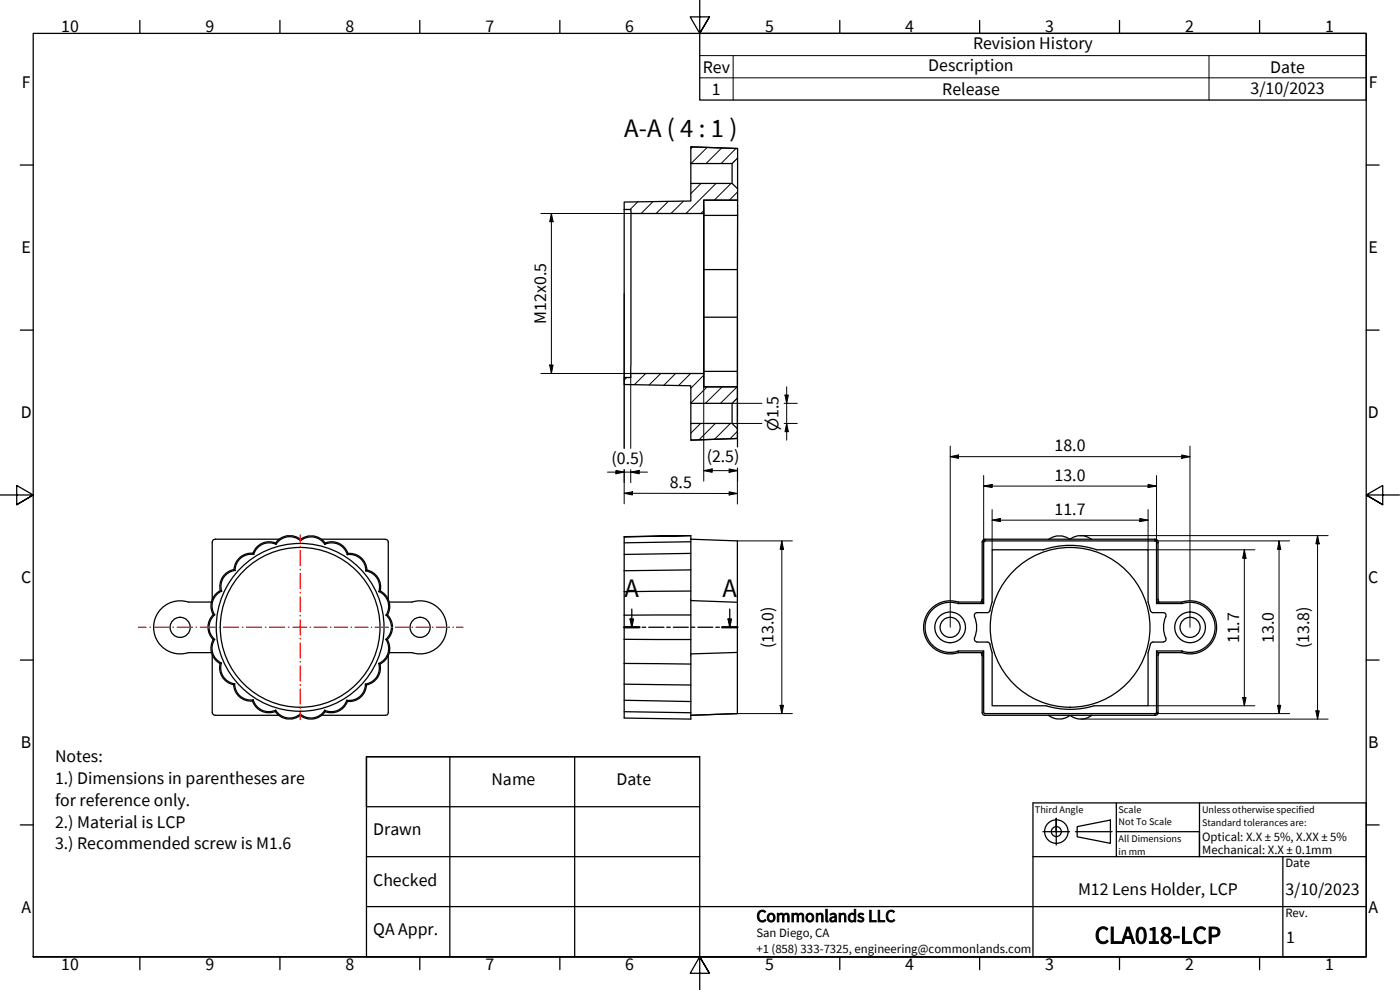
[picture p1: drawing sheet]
<svg xmlns="http://www.w3.org/2000/svg" width="420mm" height="297mm" viewBox="0 0 420 297" stroke-linecap="round" stroke-linejoin="round" font-family="sans-serif">
<!-- layer: Hatch (ISO) -->
<g fill="none" stroke="#000" stroke-width=".3">
<path d="M207.9 44.1l-.6 .5M210.4 55l-3.1 3.1M212.2 44.2l-4.8 4.9M214.9 55l-9 9.1M216.6 44.4l-4.7 4.7M219.4 55l-5 5.1M220.9 44.5l-4.5 4.6M221.4 57.6l-2.5 2.5M191.4 60.6l-2.3 2.3M196 60.5l-3.6 3.6M200.5 60.4l-3.6 3.7M205.1 60.4l-3.7 3.7"/>
<path d="M211.2 63.2l-.8 .9M188.1 113.3l-.8 .7M193.8 112.1l-3.4 3.3M198.3 112.1l-3.5 3.4M202.8 112.1l-3.6 3.5M207.3 112.1l-3.7 3.6M211.2 112.6l-3.9 3.9M212.2 116.1l-4.9 4.9M216.7 116.1l-5 4.9M221.2 116.1l-5 4.9M210.2 127l-2.9 3M214.7 127l-4.9 4.9"/>
<path d="M219.2 127l-4.8 4.8M221.3 129.4l-2.2 2.2"/>
</g>
<!-- layer: Visible (ISO) -->
<g fill="none" stroke="#000" stroke-width=".38">
<path d="M207.3 49.1v5.9M207.3 44.1l14.1 .5M219.7 49.1v5.9M221.4 44.6v15.5M221.4 44.6l-14.1-.5v5h12.4M221.4 56.6l-1.7-1.6h-12.4v5.3l-20 .3v2.3M221.4 47.4l-1.7 1.7M187.3 62.9v50.4M189.4 64.1l-.1 48M211.2 64.1v48M211.2 64.6h10.2M221.4 60.1l-.1 71.5"/>
<path d="M221.4 60.1h-10.2v4h-21.8v-1.2h-2.1M221.4 60.1h-10.2v20.8M211.2 95.2v16.9M211.2 80.9v14.3M211.2 95.2h10.1M211.2 80.9h10.1M211.2 112.1v4h10.1h-10.1v-4h-21.9v1.2h-2v2.1l20 .3v5.3h12.4l1.6-1.6M211.2 111.4h10.1M207.3 121v6M219.7 121v6M221.3 128.6l-1.6-1.6h-12.4v5.1l14-.5M221.3 131.6l-14 .5"/>
<path d="M63.7 162.9v16.9M63.7 179.8a5.2 5.2 0 0 0 .3 4.6M66.5 177.4a4.8 4.8 0 0 0-2 7.1 4.9 4.9 0 0 0-.1 7.3 4.9 4.9 0 0 0 2 7.1 4.9 4.9 0 0 0 4 6.3M66.5 177.4l-.4-.2-1 .7-1.4 1.9M70.2 170.9a5.2 5.2 0 0 0-4.1 6.3M70.5 171.2a4.9 4.9 0 0 0-4 6.2M75.9 166l.3 .3a4.9 4.9 0 0 0-5.7 4.9l-.3-.3M75.9 166a5.2 5.2 0 0 0-5.7 4.9M82.7 162.9a5.2 5.2 0 0 0-6.8 3.1M82.7 162.9l.2 .4M82.8 162.9a5.2 5.2 0 0 1 7.4-1 5.2 5.2 0 0 1 7.4 1l-.1 .4M82.9 163.3a4.9 4.9 0 0 0-6.8 3.1"/>
<path d="M83.8 161.8h-19.1l-.8 .3-.2 .7M90.2 161.8v.5a4.9 4.9 0 0 1 7.3 1.1M90.2 162.2a4.9 4.9 0 0 0-7.3 1.1M96.6 161.8h19M97.5 163.3a4.9 4.9 0 0 1 6.7 3.1M97.6 162.9a5.2 5.2 0 0 1 6.8 3.1M104.2 166.4a4.9 4.9 0 0 1 5.6 4.9M104.5 166l-.3 .4M104.5 166.1a5.2 5.2 0 0 1 5.6 4.9 5.3 5.3 0 0 1 4 6.3M109.7 171.3a4.9 4.9 0 0 1 4 6.2M110.1 171l-.4 .2M113.7 177.5l.5-.2 .9 .7 1.4 1.8"/>
<path d="M113.8 177.5a4.9 4.9 0 0 1 2.1 7.1M115.7 161.8l.6 .3 .2 .5M116.5 179.8a5.2 5.2 0 0 1-.2 4.7M116.5 162.6v17.2M187.3 161.1l20-.4-20 .3v10.2M187.3 171.2v34.1M207.3 160.7v1.1M207.3 161.8v52.8M207.3 171l-20 .2M207.3 177.3l-20 .2M207.3 161.8l14 .5v51.8l-14 .5M207.3 162.5l-20 .4"/>
<path d="M207.3 166l-20 .4M294.8 179.8v.8h-7.1M294.8 162.6v17.2M294.8 179.8l-.3 .8M295.2 162.6v18.5h-7.6M295.6 161.8h51v.5h-51zM295.6 162.4l-.3 .2M295.6 161.8l-.6 .3-.2 .5M327.5 161.8a5.1 5.1 0 0 0-6.4 .1 5.2 5.2 0 0 0-6.4 0M346.6 161.8l.8 .3 .2 .7M346.6 162.3l.4 .1 .1 .4M347.1 162.8l.4 .1v17.7"/>
<path d="M347.1 162.8v18.3M347.5 179.8l.3 .8M63.4 180.6l-6.8 .1a8 8 0 0 0-10.5 7.5 8 8 0 0 0 10.5 7.6h6.8M63.5 195.8a5.2 5.2 0 0 0 2.6 3.3M63.7 196.6v17.1a.92 .92 0 0 0 1 .9h18.9M64 184.4l.5 .1M64 184.4a5.2 5.2 0 0 0 0 7.5l-.7 2.2 .2 1.7M64.4 191.8l-.5 .1M66.5 198.9l-.4 .2a5.2 5.2 0 0 0 4 6.3 5.2 5.2 0 0 0 5.6 4.9M113.6 199a4.9 4.9 0 0 1-4 6.2M113.7 199.1l.4 .1M114 199.2a5.2 5.2 0 0 1-4 6.3l-.3-.2a4.9 4.9 0 0 1-5.6 4.8"/>
<path d="M115.9 184.5a4.9 4.9 0 0 1-.1 7.3M116.2 191.9l.7 2.2-.1 1.7M116.3 191.9l-.5-.1a4.9 4.9 0 0 1-2.1 7.3M116.3 184.5l-.5 .1M116.3 184.5a5.2 5.2 0 0 1-.1 7.4M116.5 196.8l-1 1.4-1.4 1M116.5 196.8v17M116.8 180.6h6.8M116.8 195.8l-.3 1M116.8 195.8h6.8M123.6 180.7a8 8 0 0 1 10.4 7.5 8 8 0 0 1-10.4 7.6M187.3 191.8l20 .1"/>
<path d="M187.3 199.1l20 .1M207.3 184.5l-20 .1M207.3 180.2l14 .5M221.3 195.8l-14 .4M287.6 181.1a7.5 7.5 0 0 0-10 7.1 7.5 7.5 0 0 0 10 7.2M287.6 180.7a8 8 0 0 0-10.4 7.5 8 8 0 0 0 10.4 7.6M287.7 195.8h7.1v1M287.7 195.8l-.1-.5h7.6v18.5M287.7 180.6l-.1 .5M292.4 185a8 8 0 0 1 0 6.5M292.5 191.5v.7l.7 .4M293.2 192.6h3.1l.5 .2 .3 .5"/>
<path d="M294.5 195.8l.3 1M294.8 196.8v17M294.8 180.6l.4 .5M295.2 195.3l-.4 .5M297.1 193.3l.6 2.5M297.1 183.2l-.5 .6-3.6 .1-.6 .5 .1 .5M297.7 180.6l-.6 2.6M297.8 195.8v16h16.2M297.8 180.6v-15.6h15.3a24.7 24.7 0 0 1 16.1 0h15.4v15.6l.6 2.6M345.2 193.3l-.6 2.5v16h-16.3M345.3 183.2l.2 .4 .5 .2h3.1M347.1 181.1l.4-.5h7.1l.1 .5z"/>
<path d="M347.1 195.3l.4 .5M347.5 196.6v17.1h-.4M347.8 195.8l-.3 .8M347.9 195.8h-.4v.8M347.9 195.8h6.7M349.1 192.6h-3.1l-.5 .2-.2 .5M349.2 183.8l.4 .2 .3 .4a10 10 0 0 0 0 7.6l-.3 .4-.4 .2M354.6 195.8l.1-.5h-7.6v18.4M354.7 180.7a8 8 0 0 1 10.4 7.5 8 8 0 0 1-10.4 7.6M354.7 181.1a7.5 7.5 0 0 1 10 7.1 7.5 7.5 0 0 1-10 7.2M70.1 205.5l.3-.4a4.9 4.9 0 0 0 5.6 4.9M76 210a4.9 4.9 0 0 0 6.7 3.1"/>
<path d="M76 210l-.2 .4a5.2 5.2 0 0 0 6.8 3.1M82.7 213.1a4.9 4.9 0 0 0 7.4 1.1M82.7 213.1l-.1 .4 1 1.1M83.6 214.6a5.2 5.2 0 0 0 6.5 .1M90.1 214.2v.5M96.6 214.6a5.2 5.2 0 0 1-6.5 .1M97.6 213.5l-1 1.1M97.6 213.5l-.1-.4a4.9 4.9 0 0 1-7.4 1.1M104.1 210.1a4.9 4.9 0 0 1-6.7 3M104.1 210.1l.2 .4M110 205.6a5.2 5.2 0 0 1-5.7 4.9 5.2 5.2 0 0 1-6.7 3M116.5 213.8a.79 .79 0 0 1-.8 .8h-19.1"/>
<path d="M187.3 205.3l20 .2M187.3 205.3v10.1l20 .4v-1.2M187.3 210.1l20 .4M187.3 213.5l20 .4M221.3 214.1l-14 .5M294.8 213.8a.79 .79 0 0 0 .8 .8h51v-.5M295.3 213.8l.3 .3h51M314 211.8a24.6 24.6 0 0 0 14.3 0M314.6 214.6a5.2 5.2 0 0 0 6.5 .1M327.7 214.6a5.2 5.2 0 0 1-6.5 .1M347.1 213.7l-.5 .4M347.6 213.7a.92 .92 0 0 1-1 .9"/>
<circle cx="54.1" cy="188.2" r="3"/>
<circle cx="90.1" cy="188.2" r="24"/>
<circle cx="90.1" cy="188.2" r="25.2"/>
<circle cx="126.1" cy="188.2" r="3"/>
<circle cx="285.1" cy="188.2" r="4.6"/>
<circle cx="285.1" cy="188.2" r="3"/>
<circle cx="321.2" cy="188.2" r="24"/>
<circle cx="357.2" cy="188.2" r="3"/>
<circle cx="357.2" cy="188.2" r="4.6"/>
</g>
<!-- layer: Section Line (ISO) -->
<g fill="none" stroke="#000" stroke-width=".38">
<path d="M187.3 188.2h4.6M189.1 185.7h1l-.5 2.5zM189.6 182.7v5.5M192.7 188.2h1.1M194.7 188.2h4.6M200.1 188.2h1.1M202.1 188.2h4.5M207.5 188.2h1M209.4 188.2h4.5M214.8 188.2h1.1M216.7 188.2h4.6M218.5 185.7h1l-.5 2.5z"/>
<path d="M219 182.7v5.5"/>
</g>
<path d="M187.3 188.2h4.6M216.7 188.2h4.6" fill="none" stroke="#000" stroke-width=".7"/>
<g fill="#000">
<path d="M189.1 185.7h1l-.5 2.5z" fill-rule="evenodd"/>
<path d="M218.5 185.7h1l-.5 2.5z" fill-rule="evenodd"/>
</g>
<!-- layer: Border (ISO) -->
<g fill="none" stroke="#000" stroke-width=".38">
<path d="M42 6.1v3.9M84 6.1v3.9M126 6.1v3.9M168 6.1v3.9M210 0v10l-2.9-4.9h5.8l-2.9 4.9 2.9-4.9M252 6.1v3.9M294 6.1v3.9M336 6.1v3.9M378 6.1v3.9M6.1 49.5h3.9M410 49.5h3.9M6.1 99h3.9"/>
<path d="M410 99h3.9M0 148.5h10l-5-2.8v5.7l5-2.9-5 2.9M420 148.5h-10l5-2.8v5.7l-5-2.9 5 2.9M6.1 198h3.9M410 198h3.9M6.1 247.5h3.9M410 247.5h3.9M10 287.1v-277.1h400v277.1h-400h400M42 287.1v3.8M84 287.1v3.8M126 287.1v3.8M168 287.1v3.8"/>
<path d="M212.9 292l-2.9-4.9 2.9 4.9h-5.8l2.9-4.9v9.9M252 287.1v3.8M294 287.1v3.8M336 287.1v3.8M378 287.1v3.8"/>
</g>
<!-- layer: Title (ISO) -->
<g fill="none" stroke="#000" stroke-width=".38">
<path d="M135 227.1v60M172.5 227.1v60M210 227.1h-100h100v60M110 257h100M210 242h-100v-14.9v60h100M310 257h100M313 249.5h8M317 249.5v-4v8M322.8 249.5h11M323.3 248l9.9-2v7l-9.9-1.9zM335 240.9v16.1M360 240.9v16.1v-7.5h-25"/>
<path d="M385 257v30.1M110 272h300M210 287.1h200v-46.2h-100v46.2"/>
<circle cx="317" cy="249.5" r="3.5"/>
<circle cx="317" cy="249.5" r="1.49"/>
</g>
<!-- layer: 0 -->
<path d="M210 287.1h100" fill="none" stroke="#000" stroke-width=".3"/>
<!-- layer: Symbol (ISO) -->
<path d="M210 10h200v20h-200z" fill="none" stroke="#000" stroke-width=".38"/>
<path d="M210 16.7h200M220 16.7v13.3M362.8 16.7v13.3M210 23.4h200" fill="none" stroke="#000" stroke-width=".3"/>
<!-- layer: Dimension (ISO) -->
<g fill="none" stroke="#000" stroke-width=".3">
<path d="M162.3 64.1h27.1M165.5 64.1l.5 2.4h-1zM165.5 64.1v48M211.2 62v82.4M221.4 61.6v72.5M187.3 88.1v46.4M162.3 112.1h27M165 109.5h1l-.5 2.6zM189.3 112.6v21.9M235.6 118.5h1l-.5 2.5zM236.1 116.1v16M219.7 121h9"/>
<path d="M219.7 127h9M235.3 121h4M235.3 127h4M236.1 127l.5 2.5h-1zM285.2 137l2.5-.5v1zM285.2 137h71.9M285.2 133.8v54.4M354.6 136.5l2.5 .5-2.5 .5zM357.1 133.8v54.4M182.3 141.7h12M184.8 141.1l2.5 .6-2.5 .5zM187.3 148l2.5-.4v.9z"/>
<path d="M187.3 148l34 .1M187.3 140.9v10.3M189.3 141.7l2.5-.6v1.1zM189.3 140.9v3.9M211.2 141.2l2.5-.5v1zM211.2 141.2h10.2M218.8 147.6l2.5 .5-2.5 .4zM218.8 140.7l2.6 .5-2.6 .5zM221.4 140.4l-.1 10.8M295.2 145.8l2.6-.5v1zM295.2 145.8h51.9M295.2 142.7v19.9"/>
<path d="M297.8 156.1l2.4-.5v.9zM297.8 156.1h46.8M297.8 152.9v12.1M342.1 155.6l2.5 .5-2.5 .4zM344.6 145.3l2.5 .5-2.5 .5zM344.6 152.9v12.1h32M347.1 142.7v20.1M221.3 162.3h16.5M234.6 162.3l.5 2.5h-1zM234.6 162.3v51.8M324.3 160.7h74.3M346.6 162.3h40.4"/>
<path d="M373.4 165l.6 2.5h-1.1zM373.4 165v46.8M383.9 162.3l.5 2.5h-1zM383.9 162.3v51.8M395.4 160.7l.5 2.5h-1zM395.4 160.7v55.1M221.3 214.1h16.5M234.1 211.6h1l-.5 2.5zM324.4 215.8h74.2M344.6 211.8h32M346.6 214.1h40.4M372.9 209.3h1.1l-.6 2.5z"/>
<path d="M383.4 211.6h1l-.5 2.5zM394.9 213.3h1l-.5 2.5z"/>
</g>
<g fill="#000">
<path d="M165.5 64.1l.5 2.4h-1z" fill-rule="evenodd"/>
<path d="M165 109.5h1l-.5 2.6z" fill-rule="evenodd"/>
<path d="M235.6 118.5h1l-.5 2.5z" fill-rule="evenodd"/>
<path d="M236.1 127l.5 2.5h-1z" fill-rule="evenodd"/>
<path d="M285.2 137l2.5-.5v1z" fill-rule="evenodd"/>
<path d="M354.6 136.5l2.5 .5-2.5 .5z" fill-rule="evenodd"/>
<path d="M184.8 141.1l2.5 .6-2.5 .5z" fill-rule="evenodd"/>
<path d="M187.3 148l2.5-.4v.9z" fill-rule="evenodd"/>
<path d="M189.3 141.7l2.5-.6v1.1z" fill-rule="evenodd"/>
<path d="M211.2 141.2l2.5-.5v1z" fill-rule="evenodd"/>
<path d="M218.8 147.6l2.5 .5-2.5 .4z" fill-rule="evenodd"/>
<path d="M218.8 140.7l2.6 .5-2.6 .5z" fill-rule="evenodd"/>
<path d="M295.2 145.8l2.6-.5v1z" fill-rule="evenodd"/>
<path d="M297.8 156.1l2.4-.5v.9z" fill-rule="evenodd"/>
<path d="M342.1 155.6l2.5 .5-2.5 .4z" fill-rule="evenodd"/>
<path d="M344.6 145.3l2.5 .5-2.5 .5z" fill-rule="evenodd"/>
<path d="M234.6 162.3l.5 2.5h-1z" fill-rule="evenodd"/>
<path d="M373.4 165l.6 2.5h-1.1z" fill-rule="evenodd"/>
<path d="M383.9 162.3l.5 2.5h-1z" fill-rule="evenodd"/>
<path d="M395.4 160.7l.5 2.5h-1z" fill-rule="evenodd"/>
<path d="M234.1 211.6h1l-.5 2.5z" fill-rule="evenodd"/>
<path d="M372.9 209.3h1.1l-.6 2.5z" fill-rule="evenodd"/>
<path d="M383.4 211.6h1l-.5 2.5z" fill-rule="evenodd"/>
<path d="M394.9 213.3h1l-.5 2.5z" fill-rule="evenodd"/>
</g>
<!-- layer: Center Mark (ISO) -->
<g fill="none" stroke="#f00" stroke-width=".38">
<path d="M90.1 160.5v2.2M90.1 163.9v.2M90.1 165.2v4.5M90.1 170.8v.2M90.1 172.1v4.5M90.1 177.7v.2M90.1 179.1v4.5M41.6 188.2h2.2M45 188.2h.1M46.3 188.2h4.5M51.9 188.2h.2M53.2 188.2h4.5"/>
<path d="M58.8 188.2h.2M60.1 188.2h4.5M65.8 188.2h.1M67.1 188.2h4.5M72.7 188.2h.2M74 188.2h4.5M79.6 188.2h.2M80.9 188.2h4.5M86.6 188.2h.1M87.9 188.2h4.2M90.1 184.6v.2M90.1 186v4.5"/>
<path d="M90.1 191.6v.2M90.1 192.9v4.5M90.1 198.5v.2M90.1 199.8v4.5M93.1 188.2h.1M94.2 188.2h4M99.2 188.2h.2M100.3 188.2h4M105.3 188.2h.2M106.5 188.2h3.9M111.4 188.2h.2M112.6 188.2h3.9"/>
<path d="M117.5 188.2h.2M118.7 188.2h4M123.6 188.2h.2M124.8 188.2h4M129.8 188.2h.1M130.9 188.2h4M135.9 188.2h.2M137 188.2h2M90.1 205.4v.2M90.1 206.7v4.6M90.1 212.3v.2M90.1 213.7v2.2"/>
</g>
<g font-size="8">
<text x="187.3" y="41.1">A-A ( 4 : 1 )</text>
<text x="187.4" y="179.2">A</text>
<text x="216.9" y="179.2">A</text>
</g>
<text font-size="7.5" x="328.5" y="283.1">CLA018-LCP</text>
<g font-size="5.3">
<text x="18.4" y="9.6">10</text>
<text x="61.7" y="9.6">9</text>
<text x="103.7" y="9.6">8</text>
<text x="145.7" y="9.6">7</text>
<text x="187.6" y="9.6">6</text>
<text x="229.7" y="9.6">5</text>
<text x="271.7" y="9.6">4</text>
<text x="313.7" y="9.6">3</text>
<text x="355.7" y="9.6">2</text>
<text x="397.7" y="9.6">1</text>
<text x="292" y="14.7">Revision History</text>
<text x="210.9" y="21.8">Rev</text>
<text x="278.6" y="21.3">Description</text>
<text x="381.2" y="21.8">Date</text>
<text x="6.5" y="26.5">F</text>
<text x="213.7" y="28.4">1</text>
<text x="282.8" y="28.6">Release</text>
<text x="375.3" y="28.2">3/10/2023</text>
<text x="410.8" y="26.5">F</text>
<text x="6.4" y="76.1">E</text>
<text x="410.7" y="76.1">E</text>
<text x="163.9" y="97.1" transform="rotate(-90 163.9 97.1)">M12x0.5</text>
<text x="6.2" y="125.5">D</text>
<text x="233.7" y="125.4" transform="rotate(-90 233.7 125.4)">1.5</text>
<text x="410.5" y="125.5">D</text>
<text x="316.5" y="135.4">18.0</text>
<text x="183.5" y="139.2">(0.5)</text>
<text x="212.1" y="138.7">(2.5)</text>
<text x="201" y="146.4">8.5</text>
<text x="316.5" y="144.3">13.0</text>
<text x="316.5" y="154.4">11.7</text>
<text x="6.3" y="175.1">C</text>
<text x="410.7" y="175.1">C</text>
<text x="232.2" y="194.5" transform="rotate(-90 232.2 194.5)">(13.0)</text>
<text x="371.9" y="193" transform="rotate(-90 371.9 193)">11.7</text>
<text x="382.3" y="192.8" transform="rotate(-90 382.3 192.8)">13.0</text>
<text x="392.9" y="194.5" transform="rotate(-90 392.9 194.5)">(13.8)</text>
<text x="6.3" y="224.5">B</text>
<text x="410.6" y="224.5">B</text>
<text x="16.5" y="228.8">Notes:</text>
<text x="16.5" y="235.3">1.) Dimensions in parentheses are</text>
<text x="147.5" y="235.5">Name</text>
<text x="185" y="235.5">Date</text>
<text x="16.5" y="241.8">for reference only.</text>
<text x="16.5" y="248.3">2.) Material is LCP</text>
<text x="112" y="250.6">Drawn</text>
<text x="16.5" y="254.9">3.) Recommended screw is M1.6</text>
<text x="112" y="265.9">Checked</text>
<text x="323.5" y="268.5">M12 Lens Holder, LCP</text>
<text x="385.8" y="268.7">3/10/2023</text>
<text x="6.4" y="274.1">A</text>
<text x="410.7" y="274.1">A</text>
<text x="112" y="280.6">QA Appr.</text>
<text x="227" y="276.6">Commonlands LLC</text>
<text x="386" y="282.9">1</text>
<text x="18.4" y="290.9">10</text>
<text x="61.7" y="290.9">9</text>
<text x="103.7" y="290.9">8</text>
<text x="145.7" y="290.9">7</text>
<text x="187.6" y="290.9">6</text>
<text x="229.7" y="290.9">5</text>
<text x="271.7" y="290.9">4</text>
<text x="313.7" y="290.9">3</text>
<text x="355.7" y="290.9">2</text>
<text x="397.7" y="290.9">1</text>
</g>
<text font-size="4.6" x="233.7" y="129.3" transform="rotate(-90 233.7 129.3)">⌀</text>
<g font-size="3.8">
<text x="360.7" y="252.3">Optical: X.X ± 5%, X.XX ± 5%</text>
<text x="360.7" y="256.3">Mechanical: X.X ± 0.1mm</text>
<text x="385.8" y="260.3">Date</text>
<text x="385.8" y="275.3">Rev.</text>
<text x="227" y="281.2">San Diego, CA</text>
<text x="227" y="285.9">+1 (858) 333-7325, engineering@commonlands.com</text>
</g>
<g font-size="3">
<text x="310.6" y="244.1">Third Angle</text>
<text x="335.7" y="244.1">Scale</text>
<text x="360.7" y="244.1">Unless otherwise specified</text>
<text x="335.7" y="247.5">Not To Scale</text>
<text x="360.7" y="247.8">Standard tolerances are:</text>
<text x="335.7" y="252.7">All Dimensions</text>
<text x="335.7" y="256.5">in mm</text>
</g>
</svg>
